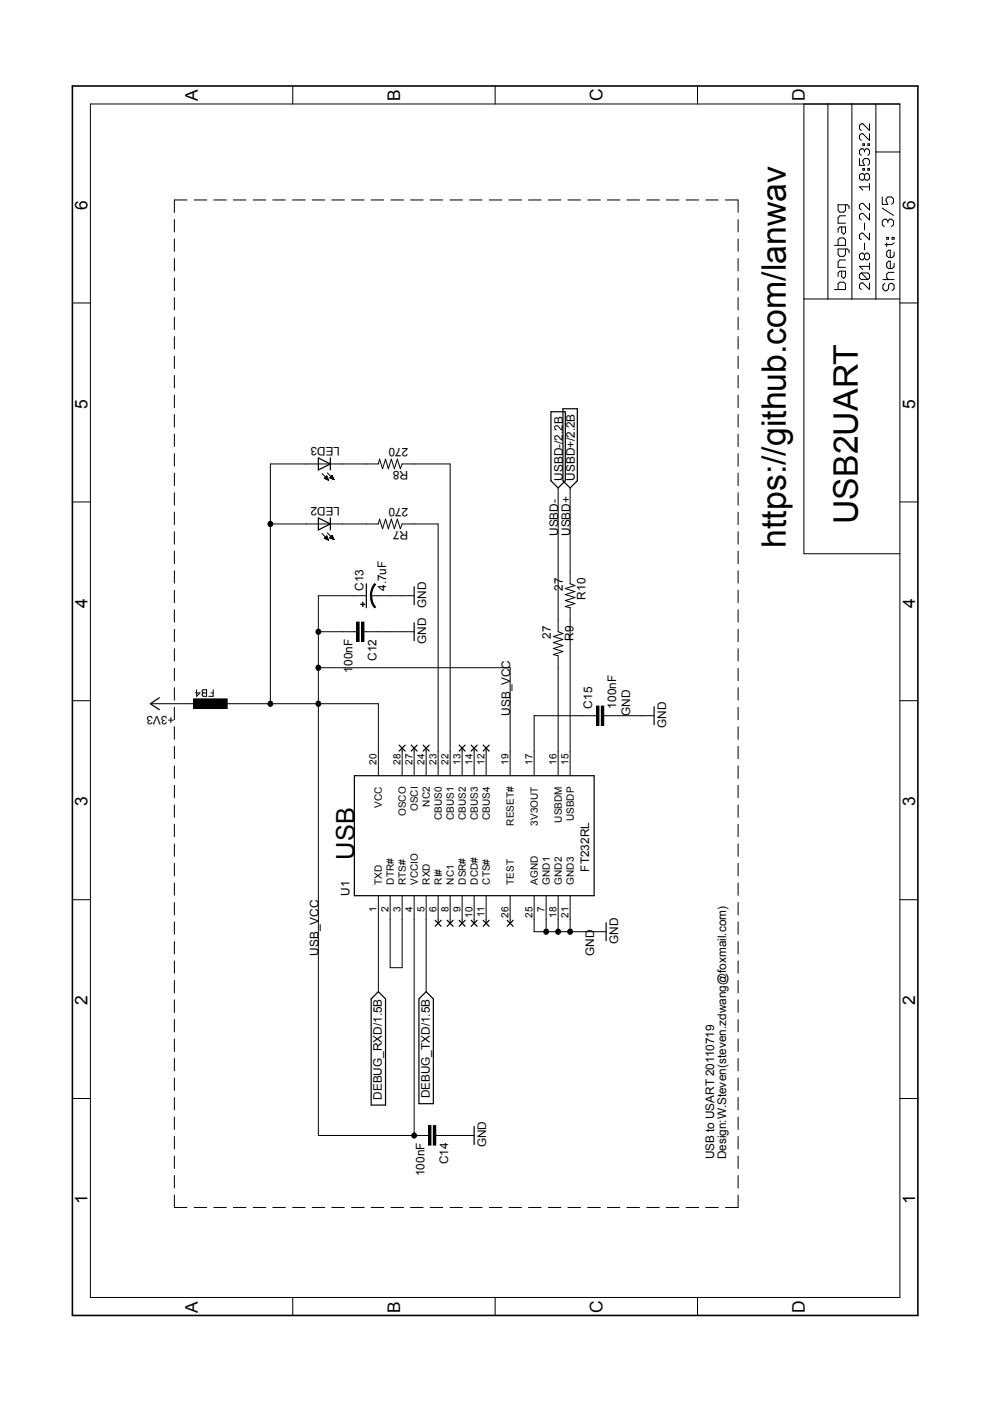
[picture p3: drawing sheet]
<svg xmlns="http://www.w3.org/2000/svg" width="210mm" height="297mm" viewBox="0 0 210 297" stroke-linecap="round" stroke-linejoin="round" font-family="sans-serif">
<g fill="none" stroke="#000" stroke-width=".21">
<path d="M62 18.2v3.8M104.8 18.2v3.8M147.7 18.2v3.8M19.1 22h171.4v252.7h-171.4zM170.2 22v95.2h20.3M175.3 22v41.3M180.3 22v41.3M181.9 33.6v1.4h1.1l-.3-.7v-.3l.3-.4h.7l.4 .4v.6l-.4 .4M182.7 30.4h.3v.4h-.3zM182.7 35.7h.3v.3h-.3zM183 31.8l.3-.3h.4l.4 .3v.8l-.4 .3M183 37.1l.3-.4h.4l.4 .4v.7l-.4 .3h-.4l-.3-.3"/>
<path d="M183 31.8l-.3-.3h-.4l-.4 .3v.8l.4 .3M183 37.1l-.3-.4h-.4l-.4 .4v.7l.4 .3h.4l.3-.3M183 31.8v.4M183 37.1v.7M183.7 30.4h.4v.4h-.4zM183.7 35.7h.4v.3h-.4zM184.1 26.2v1.4l-1.4-1.4h-.4l-.4 .4v.7l.4 .3M184.1 28.3v1.4l-1.4-1.4h-.4l-.4 .4v.7l.4 .3M184.1 38.9v1.4M184.1 39.5h-2.2l.8 .8M185.4 32.2h5.1M185.4 22v41.3"/>
<path d="M36.9 46.5v2.6M36.9 50.6v2.6M36.9 54.7v2.7M36.9 58.8v2.7M39.6 42.3h-2.7v2.7M41.1 42.3h2.7M45.3 42.3h2.6M49.4 42.3h2.7M53.6 42.3h2.7M57.7 42.3h2.7M61.9 42.3h2.7M66.1 42.3h2.6"/>
<path d="M70.2 42.3h2.7M74.4 42.3h2.7M78.6 42.3h2.6M82.8 42.3h2.6M86.9 42.3h2.7M91.1 42.3h2.6M95.2 42.3h2.7M99.4 42.3h2.7M103.6 42.3h2.7M107.7 42.3h2.7M111.9 42.3h2.7M116.1 42.3h2.6"/>
<path d="M120.2 42.3h2.7M124.4 42.3h2.7M128.6 42.3h2.6M132.7 42.3h2.7M136.9 42.3h2.7M141.1 42.3h2.6M145.2 42.3h2.7M149.4 42.3h2.7M153.5 42.3h2.7l.1 2.7M156.3 46.5v2.6M156.3 50.6v2.6M156.3 54.7v2.7"/>
<path d="M156.3 58.8v2.7M176.7 51.9h2.3v-1.1l-.4-.4h-.8l-.4 .4v1.1M178.2 48v1.2l.4 .4 .4-.4v-1.2h-1.2l-.4 .4v.8M178.2 57.4v1.1l.4 .4 .4-.4v-1.1h-1.2l-.4 .4v.7M179 43.3v1.2l-.4 .4h-.8l-.4-.4v-1.2h2l.3 .4v.5M179 52.7v1.2l-.4 .4h-.8l-.4-.4v-1.2h2l.3 .4v.4M179 45.7h-1.2l-.4 .4v1.1h1.6M179 55h-1.2l-.4 .5v1.1h1.6M182.3 57.8h1.4l.4 .3v.7l-.4 .4M182.3 57.8l-.4 .3v.7l.4 .4h1.4M182.3 57.8l1.4 1.4M183 53.9l.3-.3h.4l.4 .3v.7l-.4 .4h-.4l-.3-.4"/>
<path d="M183 53.9l-.3-.3h-.4l-.4 .3v.7l.4 .4h.4l.3-.4M183 47.2v1.5M183 51.5v1.4M183 53.9v.7M184.1 43.1v1.3l-1.4-1.3h-.4l-.4 .3v.7l.4 .3M184.1 45.2v1.4l-1.4-1.4h-.4l-.4 .3v.7l.4 .4M184.1 49.4v1.4l-1.4-1.4h-.4l-.4 .3v.7l.4 .4M184.1 55.7v1.4M184.1 59.9v1.4l-1.4-1.4h-.4l-.4 .3v.8l.4 .3M184.1 56.4h-2.2l.8 .7M186.8 41.7v1.6h1.2l-.4-.8v-.4l.4-.4h.7l.4 .4v.8l-.4 .4M186.8 44.1l2.3 1.5"/>
<path d="M186.9 59.2h2.4M187.3 60l-.4 .4v.7l.4 .5h.4l.4-.5v-.7l.4-.4h.3l.5 .4v.7l-.5 .5M187.7 50.2h.4v.4h-.4zM187.7 51.4v.8M188 46.8l-.4-.4h-.4l-.4 .4v.8l.4 .4M188 46.8l.3-.4h.4l.4 .4v.8l-.4 .4M188 46.8v.4M188.8 50.2h.5v.4h-.5zM189.3 53.3v.8l-.5 .4h-.7l-.4-.4v-.8l.4-.3h.4v1.5M189.3 55.7v.8l-.5 .4h-.7l-.4-.4v-.8l.4-.4h.4v1.6M189.3 57.7h-1.2l-.4 .3v.8l.4 .4M189.3 51.4l-.5 .4h-1.5"/>
<path d="M15.3 64.1h3.8M36.9 63v2.6M36.9 67.1v2.7M36.9 71.2v2.7M36.9 75.4v2.6M36.9 79.5v2.6M156.3 63v2.6M156.3 67.1v2.7M156.3 71.2v2.7M156.3 75.4v2.6M156.3 79.5v2.6M170.2 63.3h20.3"/>
<path d="M176.7 61.3h2.3v-1.2l-.4-.4h-.8l-.4 .4v1.2M190.5 64.1h3.8M36.9 83.7v2.6M36.9 87.8v2.6M36.9 91.9v2.6M36.9 96.1v2.6M156.3 83.7v2.6M156.3 87.8v2.6M156.3 91.9v2.6M156.3 96.1v2.6M15.3 106.3h3.8M36.9 100.2v2.6"/>
<path d="M36.9 104.3v2.6M36.9 108.4v2.6M36.9 112.6v2.6M36.9 116.7v2.6M57.2 110.9h22.9l.2-1 .7 2 .6-2 .6 2 .6-2 .7 2 .6-2 .7 2 .3-1h7.7v53.3M68.2 112.9l1.4 1.4M68.2 100.2l1.4 1.4M68.7 101.2v.1M68.7 113.9v.1M68.8 101.1v.2M68.8 113.8v.2M68.9 101v.3"/>
<path d="M68.9 113.7v.3M69 100.9v.5M69 113.6v.5M69.1 100.8v.6M69.1 113.5v.6M69.2 113.5l-.5 .5 .9 .3M69.2 113.5l.4 .8M69.2 100.8v.7M69.2 113.5v.7M69.2 100.8l-.5 .5 .9 .3M69.2 100.8l.4 .8M69.3 101v.5"/>
<path d="M69.3 113.7v.5M69.3 112.8l1.4 1.4M69.3 100.1l1.4 1.4M69.3 101.2v.4M69.3 113.9v.4M69.4 101.4v.2M69.4 114.1v.2M69.5 114.3h.1M69.5 101.6h.1M69.8 113.8l.9 .4M69.8 113.8l.5-.5 .4 .9M69.8 113.8h.1"/>
<path d="M69.8 101.1l.9 .4M69.8 101.1l.5-.5 .4 .9M69.8 101.1h.1M69.9 101v.2M69.9 113.7v.1M70 100.9v.3M70 113.6v.3M70.1 100.8v.4M70.1 113.5v.4M70.1 100.8v.5M70.1 113.5v.5M70.2 100.7v.6"/>
<path d="M70.2 113.4v.6M70.3 100.7v.6M70.3 113.4v.6M70.4 100.9v.5M70.4 113.6v.5M70.5 101.1v.3M70.5 113.8v.3M70.6 101.3v.2M70.6 114v.2M70.7 114.2h.1M70.7 101.5h.1M118.2 103.3v30.4l1 .4-2.1 .6 2.1 .7-2.1 .6 2.1 .7-2.1 .6 2.1 .6-2.1 .7 1.1 .2v25.4"/>
<path d="M120.7 103.3v20.3l1 .4-2 .6 2 .6-2 .7 2 .6-2 .6 2 .7-2 .6 1 .3v35.5M156.3 100.2v2.6M156.3 104.3v2.6M156.3 108.4v2.6M156.3 112.6v2.6M156.3 116.7v2.6M190.5 106.3h3.8M36.9 120.8v2.6M36.9 125v2.6M36.9 129.1v2.6M36.9 133.2v2.6M36.9 137.3v2.7"/>
<path d="M67.4 133.7h8.1M75.5 131.7h.5v4.1h-.5zM76.4 127.9l.8 .1zM76.5 131.7h.5v4.1h-.5zM76.8 127.5v.9zM77 133.7h10.7M77.6 126.1h-10.2v114.3h23.3M78.4 126.1h.3a3.5 3.5 0 0 0 .8 2.4l-.2 .2a3.4 3.4 0 0 1-.9-2.6zM78.6 126.1h9.1M79.3 123.6l.2 .1a3.8 3.8 0 0 0-.8 2.4h-.3a4 4 0 0 1 .9-2.5zM156.3 120.8v2.6M156.3 124.9v2.7"/>
<path d="M156.3 129.1v2.6M156.3 133.2v2.6M156.3 137.3v2.7M15.3 148.3h3.8M31.8 149h10.2M36.9 141.5v2.6M36.9 145.6v2.6M36.9 149.7v2.7M36.9 153.8v2.7M36.9 158v2.6M41 148h7.1v2h-7.1zM41.6 146v1.4l.7-.7h-.9"/>
<path d="M42.8 146.2l.2-.2h.7v1.4h-.7l-.2-.2 .2-.5zM43 146.7h.7M44.7 146.7h.4M45.1 146v1.4h-.9M47.1 149h33v15.2M57.2 149v-50.8h22.9l.2-1 .7 2 .6-2 .6 2 .6-2 .7 2 .6-2 .7 2 .3-1h10.2v66M67.4 141.4h40.6v22.8M85.1 158.4v5.8M87.7 158.4v5.8M90.2 158.4v5.8M97.8 158.4v5.8M100.4 158.4v5.8"/>
<path d="M102.9 158.4v5.8M126.3 149.5h.5v4h-.5zM126.3 151.5h-13.2v12.7M127.3 149.5h.5v4h-.5zM127.8 151.5h10.7M156.3 141.5v2.6M156.3 145.6v2.6M156.3 149.7v2.7M156.3 153.8v2.7M156.3 158v2.6M190.5 148.3h3.8M36.9 162.1v2.7"/>
<path d="M36.9 166.2v2.7M36.9 170.4v2.6M36.9 174.5v2.6M36.9 178.6v2.7M156.3 162.1v2.7M156.3 166.2v2.7M156.3 170.4v2.6M156.3 174.5v2.6M156.3 178.6v2.7M15.3 190.5h3.8M36.9 182.8v2.6M36.9 186.9v2.6"/>
<path d="M36.9 191.1v2.6M36.9 195.2v2.6M36.9 199.3v2.6M80.1 189.6v20.3M82.6 189.6v15.3h2.5v-15.3M87.7 189.6v50.8M90.2 189.6v20.3M92.8 189.6v5.9M95.3 189.6v5.9M97.8 189.6v5.9M100.4 189.6v5.9M102.9 189.6v5.9"/>
<path d="M108 189.6v5.9M113.1 189.6v7.6h15.2M115.6 189.6v7.6M118.2 189.6v7.6M120.7 189.6v7.6M156.3 182.8v2.6M156.3 186.9v2.6M156.3 191.1v2.6M156.3 195.2v2.6M156.3 199.3v2.6M190.5 190.5h3.8M36.9 203.4v2.6"/>
<path d="M36.9 207.6v2.6M36.9 211.7v2.6M36.9 215.8v2.6M36.9 220v2.6M156.3 203.4v2.6M156.3 207.6v2.6M156.3 211.7v2.6M156.3 215.8v2.6M156.3 220v2.6M15.3 232.5h3.8M36.9 224.1v2.6M36.9 228.2v2.6"/>
<path d="M36.9 232.3v2.6M36.9 236.5v2.6M90.7 238.3h.5v4.1h-.5zM91.7 238.3h.5v4.1h-.5zM156.3 224.1v2.6M156.3 228.2v2.6M156.3 232.3v2.6M156.3 236.5v2.6M190.5 232.5h3.8M36.9 240.6v2.6M36.9 244.7v2.7M36.9 248.8v2.7"/>
<path d="M36.9 253v2.6h2.7M41.1 255.6h2.7M45.3 255.6h2.6M49.4 255.6h2.7M53.6 255.6h2.7M57.7 255.6h2.7M61.9 255.6h2.7M66.1 255.6h2.6M70.2 255.6h2.7M74.4 255.6h2.7M78.6 255.6h2.6M82.8 255.6h2.6"/>
<path d="M86.9 255.6h2.7M91.1 255.6h2.6M92.2 240.4h8.2M95.2 255.6h2.7M99.4 255.6h2.7M103.6 255.6h2.7M107.7 255.6h2.7M111.9 255.6h2.7M116.1 255.6h2.6M120.2 255.6h2.7M124.4 255.6h2.7M128.6 255.6h2.6"/>
<path d="M132.7 255.6h2.7M136.9 255.6h2.7M141.1 255.6h2.6M145.2 255.6h2.7M149.4 255.6h2.7M156.3 240.6v2.6M156.3 244.7v2.7M156.3 248.8v2.7M156.3 253v2.6h-2.7M62 274.7v3.8M104.8 274.7v3.8M147.7 274.7v3.8"/>
<circle cx="57.2" cy="110.9" r=".53"/>
<circle cx="67.4" cy="133.7" r=".53"/>
<circle cx="57.2" cy="149" r=".53"/>
<circle cx="67.4" cy="141.4" r=".53"/>
<circle cx="67.4" cy="149" r=".53"/>
<circle cx="115.6" cy="197.2" r=".53"/>
<circle cx="118.1" cy="197.2" r=".53"/>
<circle cx="120.7" cy="197.2" r=".53"/>
<circle cx="87.6" cy="240.4" r=".53"/>
</g>
<g fill="none" stroke="#000" stroke-width=".25">
<path d="M67.4 96.9l2.5 1.3-2.5 1.3zM69.9 96.9v2.6M116.6 87.2h3.1v14.6l-1.5 1.5-1.6-1.5zM119.2 86.5h3v15.3l-1.5 1.5-1.5-1.5zM67.4 109.6l2.5 1.3-2.5 1.3zM69.9 109.6v2.6M77.6 123.6v5.1M87.7 124.2v3.8M87.7 131.8v3.8M33.7 147.7l-1.9 1.3 1.9 1.2M84.5 157.7l1.3 1.3M85.8 157.7l-1.3 1.3"/>
<path d="M87 157.7l1.3 1.3M88.3 157.7l-1.3 1.3M89.6 157.7l1.2 1.3M90.8 157.7l-1.2 1.3M97.2 157.7l1.3 1.3M98.5 157.7l-1.3 1.3M99.7 157.7l1.3 1.3M101 157.7l-1.3 1.3M102.3 157.7l1.2 1.3M103.5 157.7l-1.2 1.3M138.5 149.6v3.8M75 164.2h50.8v25.4h-50.8z"/>
<path d="M92.1 194.8l1.3 1.3M93.4 194.8l-1.3 1.3M94.7 194.8l1.2 1.3M95.9 194.8l-1.2 1.3M97.2 194.8l1.3 1.3M98.5 194.8l-1.3 1.3M99.7 194.8l1.3 1.3M101 194.8l-1.3 1.3M102.3 194.8l1.2 1.3M103.5 194.8l-1.2 1.3M107.4 194.8l1.2 1.3M108.6 194.8l-1.2 1.3"/>
<path d="M128.3 195.3v3.8M80.1 209.9l1.5 1.6v22.4h-3v-22.4zM90.2 209.9l1.5 1.6v22.1h-3v-22.1zM100.4 238.5v3.8"/>
</g>
<path d="M15.3 18.2h179v260.3h-179z" fill="none" stroke="#000" stroke-width=".34"/>
<g fill="#000">
<path d="M75.5 131.7h.5v4.1h-.5z" fill-rule="evenodd"/>
<path d="M76.4 127.9l.8 .1z" fill-rule="evenodd"/>
<path d="M76.5 131.7h.5v4.1h-.5z" fill-rule="evenodd"/>
<path d="M76.8 127.5v.9z" fill-rule="evenodd"/>
<path d="M78.4 126.1h.3a3.5 3.5 0 0 0 .8 2.4l-.2 .2a3.4 3.4 0 0 1-.9-2.6z" fill-rule="evenodd"/>
<path d="M79.3 123.6l.2 .1a3.8 3.8 0 0 0-.8 2.4h-.3a4 4 0 0 1 .9-2.5z" fill-rule="evenodd"/>
<path d="M41 148h7.1v2h-7.1z" fill-rule="evenodd"/>
<path d="M126.3 149.5h.5v4h-.5z" fill-rule="evenodd"/>
<path d="M127.3 149.5h.5v4h-.5z" fill-rule="evenodd"/>
<path d="M90.7 238.3h.5v4.1h-.5z" fill-rule="evenodd"/>
<path d="M91.7 238.3h.5v4.1h-.5z" fill-rule="evenodd"/>
<circle cx="57.2" cy="110.9" r=".53"/>
<circle cx="67.4" cy="133.7" r=".53"/>
<circle cx="57.2" cy="149" r=".53"/>
<circle cx="67.4" cy="149" r=".53"/>
<circle cx="67.4" cy="141.4" r=".53"/>
<circle cx="115.6" cy="197.2" r=".53"/>
<circle cx="118.1" cy="197.2" r=".53"/>
<circle cx="120.7" cy="197.2" r=".53"/>
<circle cx="87.6" cy="240.4" r=".53"/>
</g>
<g font-size="7.2">
<text x="181.6" y="110.9" transform="rotate(-90 181.6 110.9)">USB2UART</text>
<text x="166.4" y="116" transform="rotate(-90 166.4 116)">https://github.com/lanwav</text>
</g>
<text font-size="5.4" x="75" y="182" transform="rotate(-90 75 182)">USB</text>
<g font-size="3.7">
<text x="41.9" y="21.4" transform="rotate(-90 41.9 21.4)">A</text>
<text x="84.7" y="21.4" transform="rotate(-90 84.7 21.4)">B</text>
<text x="127.6" y="21.4" transform="rotate(-90 127.6 21.4)">C</text>
<text x="170.4" y="21.4" transform="rotate(-90 170.4 21.4)">D</text>
<text x="18.5" y="44.4" transform="rotate(-90 18.5 44.4)">6</text>
<text x="193.7" y="44.4" transform="rotate(-90 193.7 44.4)">6</text>
<text x="18.5" y="86.5" transform="rotate(-90 18.5 86.5)">5</text>
<text x="193.7" y="86.5" transform="rotate(-90 193.7 86.5)">5</text>
<text x="18.5" y="128.6" transform="rotate(-90 18.5 128.6)">4</text>
<text x="193.7" y="128.6" transform="rotate(-90 193.7 128.6)">4</text>
<text x="18.5" y="170.7" transform="rotate(-90 18.5 170.7)">3</text>
<text x="193.7" y="170.7" transform="rotate(-90 193.7 170.7)">3</text>
<text x="18.5" y="212.8" transform="rotate(-90 18.5 212.8)">2</text>
<text x="193.7" y="212.8" transform="rotate(-90 193.7 212.8)">2</text>
<text x="18.5" y="254.9" transform="rotate(-90 18.5 254.9)">1</text>
<text x="193.7" y="254.9" transform="rotate(-90 193.7 254.9)">1</text>
<text x="41.9" y="277.9" transform="rotate(-90 41.9 277.9)">A</text>
<text x="84.7" y="277.9" transform="rotate(-90 84.7 277.9)">B</text>
<text x="127.6" y="277.9" transform="rotate(-90 127.6 277.9)">C</text>
<text x="170.4" y="277.9" transform="rotate(-90 170.4 277.9)">D</text>
</g>
<g font-size="2.5">
<text x="72" y="94.7" transform="rotate(-180 72 94.7)">LED3</text>
<text x="86.4" y="94.9" transform="rotate(-180 86.4 94.9)">270</text>
<text x="86.4" y="99.7" transform="rotate(-180 86.4 99.7)">R8</text>
<text x="119.2" y="101.8" transform="rotate(-90 119.2 101.8)">USBD-/2.2B</text>
<text x="121.7" y="101.8" transform="rotate(-90 121.7 101.8)">USBD+/2.2B</text>
<text x="72" y="107.4" transform="rotate(-180 72 107.4)">LED2</text>
<text x="86.4" y="107.6" transform="rotate(-180 86.4 107.6)">270</text>
<text x="86.4" y="112.4" transform="rotate(-180 86.4 112.4)">R7</text>
<text x="118.1" y="113.4" transform="rotate(-90 118.1 113.4)">USBD-</text>
<text x="120.7" y="113.4" transform="rotate(-90 120.7 113.4)">USBD+</text>
<text x="76.9" y="125.1" transform="rotate(-90 76.9 125.1)">C13</text>
<text x="81.7" y="125.1" transform="rotate(-90 81.7 125.1)">4.7uF</text>
<text x="119.2" y="125.1" transform="rotate(-90 119.2 125.1)">27</text>
<text x="90.2" y="128.6" transform="rotate(-90 90.2 128.6)">GND</text>
<text x="123.9" y="126.9" transform="rotate(-90 123.9 126.9)">R10</text>
<text x="90.2" y="136.3" transform="rotate(-90 90.2 136.3)">GND</text>
<text x="116.6" y="135.2" transform="rotate(-90 116.6 135.2)">27</text>
<text x="121.4" y="135.7" transform="rotate(-90 121.4 135.7)">R9</text>
<text x="74.6" y="142.4" transform="rotate(-90 74.6 142.4)">100nF</text>
<text x="79.7" y="139.9" transform="rotate(-90 79.7 139.9)">C12</text>
<text x="125.4" y="150" transform="rotate(-90 125.4 150)">C15</text>
<text x="130.5" y="150" transform="rotate(-90 130.5 150)">100nF</text>
<text x="36.9" y="151.5" transform="rotate(-180 36.9 151.5)">+3V3</text>
<text x="108" y="151.5" transform="rotate(-90 108 151.5)">USB_VCC</text>
<text x="133.4" y="151.5" transform="rotate(-90 133.4 151.5)">GND</text>
<text x="141" y="154" transform="rotate(-90 141 154)">GND</text>
<text x="124.8" y="184.5" transform="rotate(-90 124.8 184.5)">FT232RL</text>
<text x="74" y="189.6" transform="rotate(-90 74 189.6)">U1</text>
<text x="67.4" y="202.3" transform="rotate(-90 67.4 202.3)">USB_VCC</text>
<text x="125.8" y="202.3" transform="rotate(-90 125.8 202.3)">GND</text>
<text x="130.8" y="199.8" transform="rotate(-90 130.8 199.8)">GND</text>
<text x="80.9" y="232.8" transform="rotate(-90 80.9 232.8)">DEBUG_RXD/1.5B</text>
<text x="91" y="232.5" transform="rotate(-90 91 232.5)">DEBUG_TXD/1.5B</text>
<text x="102.9" y="242.9" transform="rotate(-90 102.9 242.9)">GND</text>
<text x="151.2" y="245.4" transform="rotate(-90 151.2 245.4)">USB to USART 20110719</text>
<text x="153.7" y="245.4" transform="rotate(-90 153.7 245.4)">Design:W.Steven(steven.zdwang@foxmail.com)</text>
<text x="89.8" y="249" transform="rotate(-90 89.8 249)">100nF</text>
<text x="94.9" y="246.5" transform="rotate(-90 94.9 246.5)">C14</text>
</g>
<g font-size="2.1">
<text x="79.7" y="161.9" transform="rotate(-90 79.7 161.9)">20</text>
<text x="84.8" y="161.9" transform="rotate(-90 84.8 161.9)">28</text>
<text x="87.3" y="161.9" transform="rotate(-90 87.3 161.9)">27</text>
<text x="89.9" y="161.9" transform="rotate(-90 89.9 161.9)">24</text>
<text x="92.4" y="161.9" transform="rotate(-90 92.4 161.9)">23</text>
<text x="95" y="161.9" transform="rotate(-90 95 161.9)">22</text>
<text x="97.5" y="161.9" transform="rotate(-90 97.5 161.9)">13</text>
<text x="100" y="161.9" transform="rotate(-90 100 161.9)">14</text>
<text x="102.6" y="161.9" transform="rotate(-90 102.6 161.9)">12</text>
<text x="107.7" y="161.9" transform="rotate(-90 107.7 161.9)">19</text>
<text x="112.7" y="161.9" transform="rotate(-90 112.7 161.9)">17</text>
<text x="117.8" y="161.9" transform="rotate(-90 117.8 161.9)">16</text>
<text x="120.4" y="161.9" transform="rotate(-90 120.4 161.9)">15</text>
<text x="80.9" y="171" transform="rotate(-90 80.9 171)">VCC</text>
<text x="85.9" y="172.8" transform="rotate(-90 85.9 172.8)">OSCO</text>
<text x="88.4" y="171.7" transform="rotate(-90 88.4 171.7)">OSCI</text>
<text x="91" y="170.8" transform="rotate(-90 91 170.8)">NC2</text>
<text x="93.5" y="173.6" transform="rotate(-90 93.5 173.6)">CBUS0</text>
<text x="96.1" y="173.6" transform="rotate(-90 96.1 173.6)">CBUS1</text>
<text x="98.6" y="173.6" transform="rotate(-90 98.6 173.6)">CBUS2</text>
<text x="101.1" y="173.6" transform="rotate(-90 101.1 173.6)">CBUS3</text>
<text x="103.7" y="173.6" transform="rotate(-90 103.7 173.6)">CBUS4</text>
<text x="121.5" y="173.8" transform="rotate(-90 121.5 173.8)">USBDP</text>
<text x="108.8" y="174.8" transform="rotate(-90 108.8 174.8)">RESET#</text>
<text x="113.8" y="174.8" transform="rotate(-90 113.8 174.8)">3V3OUT</text>
<text x="118.9" y="174.1" transform="rotate(-90 118.9 174.1)">USBDM</text>
<text x="80.9" y="187.3" transform="rotate(-90 80.9 187.3)">TXD</text>
<text x="83.4" y="187.3" transform="rotate(-90 83.4 187.3)">DTR#</text>
<text x="85.9" y="187.3" transform="rotate(-90 85.9 187.3)">RTS#</text>
<text x="88.4" y="187.3" transform="rotate(-90 88.4 187.3)">VCCIO</text>
<text x="91" y="187.3" transform="rotate(-90 91 187.3)">RXD</text>
<text x="93.5" y="187.3" transform="rotate(-90 93.5 187.3)">RI#</text>
<text x="96.1" y="187.3" transform="rotate(-90 96.1 187.3)">NC1</text>
<text x="98.6" y="187.3" transform="rotate(-90 98.6 187.3)">DSR#</text>
<text x="101.1" y="187.3" transform="rotate(-90 101.1 187.3)">DCD#</text>
<text x="103.7" y="187.3" transform="rotate(-90 103.7 187.3)">CTS#</text>
<text x="108.8" y="187.3" transform="rotate(-90 108.8 187.3)">TEST</text>
<text x="113.8" y="187.3" transform="rotate(-90 113.8 187.3)">AGND</text>
<text x="116.4" y="187.3" transform="rotate(-90 116.4 187.3)">GND1</text>
<text x="118.9" y="187.3" transform="rotate(-90 118.9 187.3)">GND2</text>
<text x="121.5" y="187.3" transform="rotate(-90 121.5 187.3)">GND3</text>
<text x="79.7" y="193.1" transform="rotate(-90 79.7 193.1)">1</text>
<text x="82.3" y="193.1" transform="rotate(-90 82.3 193.1)">2</text>
<text x="84.8" y="193.1" transform="rotate(-90 84.8 193.1)">3</text>
<text x="87.3" y="193.1" transform="rotate(-90 87.3 193.1)">4</text>
<text x="89.9" y="193.1" transform="rotate(-90 89.9 193.1)">5</text>
<text x="92.4" y="193.1" transform="rotate(-90 92.4 193.1)">6</text>
<text x="95" y="193.1" transform="rotate(-90 95 193.1)">8</text>
<text x="97.5" y="193.1" transform="rotate(-90 97.5 193.1)">9</text>
<text x="100" y="194.3" transform="rotate(-90 100 194.3)">10</text>
<text x="102.6" y="194.1" transform="rotate(-90 102.6 194.1)">11</text>
<text x="107.7" y="194.3" transform="rotate(-90 107.7 194.3)">26</text>
<text x="112.7" y="194.3" transform="rotate(-90 112.7 194.3)">25</text>
<text x="115.3" y="193.1" transform="rotate(-90 115.3 193.1)">7</text>
<text x="117.8" y="194.3" transform="rotate(-90 117.8 194.3)">18</text>
<text x="120.4" y="194.3" transform="rotate(-90 120.4 194.3)">21</text>
</g>
</svg>
